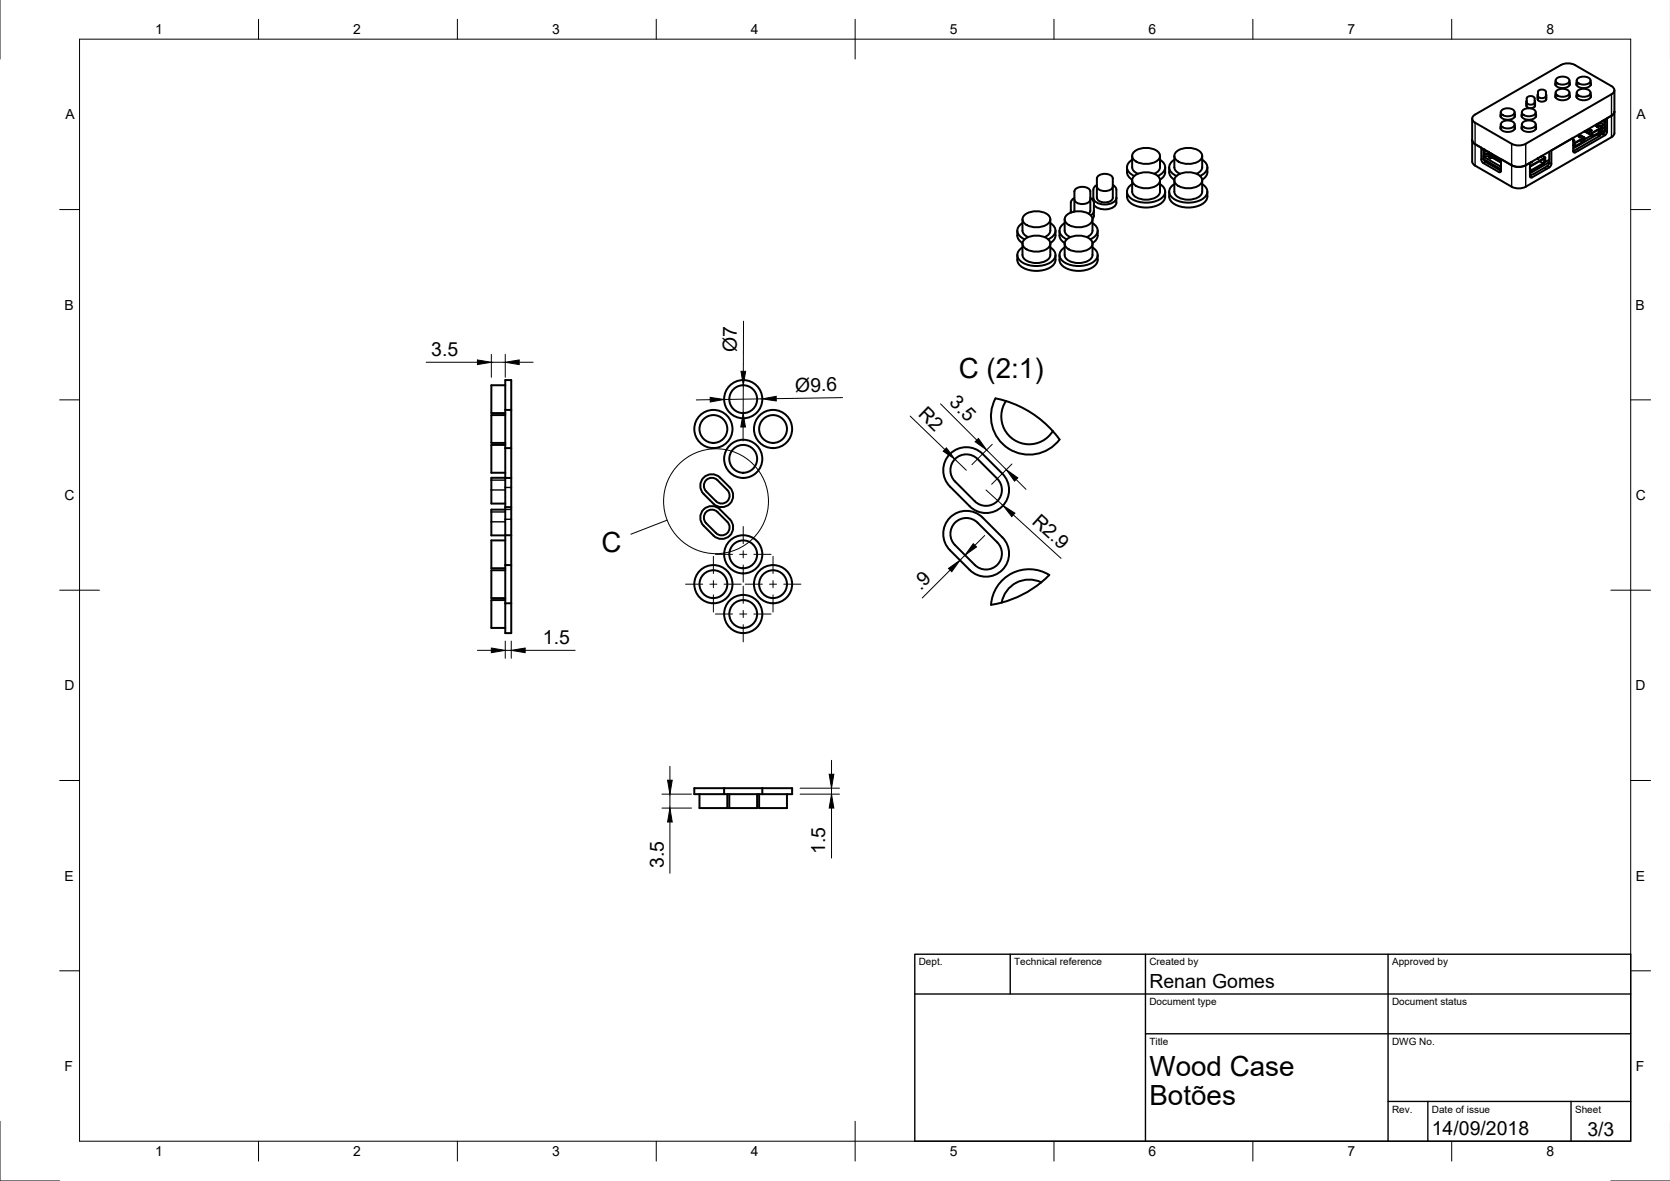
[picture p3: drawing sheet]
<svg xmlns="http://www.w3.org/2000/svg" width="420mm" height="297mm" viewBox="0 0 420 297" stroke-linecap="round" stroke-linejoin="round" font-family="sans-serif">
<!-- layer: Visible -->
<g fill="none" stroke="#000" stroke-width=".5">
<path d="M391.6 19.8a2.28 2.28 0 0 1 3.3 .3 1.51 1.51 0 0 1-2 1.2 1.34 1.34 0 0 1-1.5-1.2zM396.9 19.8a2.28 2.28 0 0 1 3.3 .3 1.51 1.51 0 0 1-2 1.2 1.34 1.34 0 0 1-1.5-1.2zM284.8 39.2v2.9a1.9 1.9 0 0 0 1.5 1.6M285.4 38.2a4.9 4.9 0 0 1 6.3 .4 1.72 1.72 0 0 1-1.5 2.3 4.7 4.7 0 0 1-5.2-1 1.32 1.32 0 0 1 .4-1.7zM291.8 39.2v2.9a1.9 1.9 0 0 1-1.4 1.6M295.5 39.2v2.9a1.9 1.9 0 0 0 1.4 1.6M296 38.2a4.9 4.9 0 0 1 6.3 .4 1.72 1.72 0 0 1-1.5 2.3 4.7 4.7 0 0 1-5.2-1 1.32 1.32 0 0 1 .4-1.7zM302.5 39.2v2.9a1.9 1.9 0 0 1-1.5 1.6M370.4 35.2l.2 .6 .5 .5 9.2 5.3M370.7 29.1l22-12.7a3.9 3.9 0 0 1 3.5 0l9.2 5.3a1.08 1.08 0 0 1 .8 1 1.08 1.08 0 0 1-.8 1l-21.5 12.5a3.9 3.9 0 0 1-3.6 0l-9.2-5.3a1.06 1.06 0 0 1-.4-1.8zM372.7 37.2v2.9l.3 .8 4.1 2.4h.3l.2-.3M373.2 37.5v2.3l.3 .8 4.1 2.4"/>
<path d="M373.2 39.4l4.4 2.5M373.2 39.2h1.4M373.2 37.5h.1M373.5 37.6l-.3 .1h.4M373.6 38.2l.4-.1a.51 .51 0 0 1 .7 .5l-.7 .3a.51 .51 0 0 1-.6-.5zM373.6 38.8h.9M374.6 39.1v.5l.4 .2M374.6 39l.4 .3M374.6 39.1l.4 .2M374.6 39v.1M375.2 39.7l-.2 .1M375.2 39.1l-.2 .2"/>
<path d="M375.2 39.1h.4M375.2 39.7h.4M375.3 38.7l-.7 .3M375.5 39.1l-.9 .5M375.6 39.1l2 1.2M375.6 39.7l2 1.1M375.6 39.7l2 1.2M377.6 31.3v1.1M377.6 28.2v1.1M377.6 28.7a1.03 1.03 0 0 0 1 1.4 1.87 1.87 0 0 0 2.6-1.1l-.1-.3M377.6 31.8a1.03 1.03 0 0 0 1 1.3 1.87 1.87 0 0 0 2.6-1.1l-.1-.2M377.8 30.9a2.28 2.28 0 0 1 3.3 .2 1.51 1.51 0 0 1-2 1.2 1.34 1.34 0 0 1-1.5-1.2z"/>
<path d="M377.8 27.8a2.28 2.28 0 0 1 3.3 .3 1.51 1.51 0 0 1-2 1.1 1.34 1.34 0 0 1-1.5-1.1zM381.1 31.3v1.1M381.1 28.2v1.1M382.9 31.3v1.1M382.9 28.2v1.1M382.9 28.7a1.03 1.03 0 0 0 1.1 1.4 1.87 1.87 0 0 0 2.5-1.1l-.1-.3M382.9 31.8a1.03 1.03 0 0 0 1.1 1.3 1.87 1.87 0 0 0 2.5-1.1l-.1-.2M383.1 30.9a2.28 2.28 0 0 1 3.3 .2 1.51 1.51 0 0 1-2 1.2 1.34 1.34 0 0 1-1.5-1.2zM383.1 27.8a2.28 2.28 0 0 1 3.3 .3 1.51 1.51 0 0 1-2 1.1 1.34 1.34 0 0 1-1.5-1.1zM384.1 25.8a1.16 1.16 0 0 0 2 0M384.1 26.8v-2.1a1.16 1.16 0 0 1 2 0v2.1M384.1 25.9l-.1 .3"/>
<path d="M384.1 25.3l-.1 1.3a1.27 1.27 0 0 0 2.2 0l-.1-1.3M386.1 25.9l.1 .3M386.4 31.3v1.1M386.4 28.2v1.1M386.9 25.2v-2.1a1.16 1.16 0 0 1 2 0v2.1M386.9 24.1a1.16 1.16 0 0 0 2 0M386.9 24.3l-.1 .2M386.9 39.8l.2 .1h-.3l.2 .1M387.6 39.4l.2 .1h-.3M388 39.2l.8 .4M388.9 23.7l.1 1.2a1.27 1.27 0 0 1-2.2 0l.1-1.2M388.9 24.3l.1 .2"/>
<path d="M389.8 38.1l-.1 3.1a1.69 1.69 0 0 1-1.1 1l-2.8 1.6-.8 .2M390.3 37.8v3.7a1.69 1.69 0 0 1-1.2 1l-3.7 2.1h-.4l-.1-.3M391.4 20.3v1.1M391.4 23.3v1.2M391.4 23.8a1.03 1.03 0 0 0 1 1.3 1.87 1.87 0 0 0 2.6-1l-.1-.3M391.4 20.7a1.03 1.03 0 0 0 1 1.4 1.87 1.87 0 0 0 2.6-1.1l-.1-.3M391.4 21.4h.1M391.4 24.4v.1M391.6 22.9a2.28 2.28 0 0 1 3.3 .3 1.51 1.51 0 0 1-2 1.1 1.34 1.34 0 0 1-1.5-1.1zM394.9 20.3v1.1M394.9 23.3v1.2M394.9 21.4h.1"/>
<path d="M394.9 24.4v.1M395.8 34.7v3.3M395.8 36.5l.5 .3M395.8 35.5h.1M395.9 35.3v.1M395.9 35.4h-.1M395.9 35.3h-.1M395.9 35.4h.1M395.9 35.3l.2 .1-.3 .1M396 36.6l-.2 .1M396.1 36l2.5-1.4v.5l-.4 .7-1.6 1a.47 .47 0 0 1-.6-.2 .47 .47 0 0 1 .1-.6zM396.1 36.1l2.4-1.4-.3 1-1.6 .9-.5-.1z"/>
<path d="M396.7 20.3v1.1M396.7 23.3v1.2M396.7 23.8a1.03 1.03 0 0 0 1.1 1.3 1.87 1.87 0 0 0 2.5-1l-.1-.3M396.7 20.7a1.03 1.03 0 0 0 1.1 1.4 1.87 1.87 0 0 0 2.5-1.1l-.1-.3M396.7 21.4h.1M396.7 24.4v.1M396.9 22.9a2.28 2.28 0 0 1 3.3 .3 1.51 1.51 0 0 1-2 1.1 1.34 1.34 0 0 1-1.5-1.1zM397.1 34.2l.2-.1 .6 .2-.4 .3zM397.2 34.3l.4 .1M397.3 34.1v.1M397.3 33.8l1.3 .8M397.4 34.4v.1"/>
<path d="M397.6 34.3v.1M397.7 34.3v.1M397.7 34.4h-.1M398.6 33l.1 .1M398.7 33.1h.1M398.7 33.1l2 1.1M399.8 32.7l.2-.1 .5 .2-.3 .2zM399.9 32.8h.5M399.9 32.7l.4 .2M400 32.6v.1M400.1 32.9v.1M400.2 20.3v1.1"/>
<path d="M400.2 23.3v1.2M400.2 21.4h.1M400.2 24.4v.1M400.3 32.8v.1M400.4 32.7v.1M400.4 32.8v.1M400.4 34l-1.8 1.1M400.6 33.5l2.4-1.3-.4 .9-1.6 1-.4-.2zM401.5 31.7l.2-.1 .6 .2-.4 .2zM401.6 31.8l.4 .1M401.7 31.6v.1M401.7 31.3l1.3 .7"/>
<path d="M401.8 33.8l.6 .4M401.8 31.9v.1M402 31.7v.2M402.1 31.5a.67 .67 0 0 1 .6-.6 .67 .67 0 0 1 .7 .5l-.3 .3h-.6M402.1 31.7v.1M402.1 31.8l-.1 .1M402.1 31.8l.1 .1M402.3 31.6h.9M402.4 34.2l-6.6 3.8M402.7 33.3l.4 .3M403 32.7l-.5 .6-1.8 .9M403 30.5l.8 .2"/>
<path d="M403.1 32.1l-.1 .6M403.1 32.1l-.1-.1-2.4 1.4-.2 .6 .3 .2M403.1 30.5l.7 .2M403.1 33.8l-.6-.4 .2 .4-.3 .4M403.1 33.6v.2M403.4 30.3l.4 .2M403.7 33.3l-.6 .3M403.7 33.3l-.6 .5M403.8 30.1l-.1 3.2M403.8 32.7l-8 4.6M403.8 32.1l-.7 .4M403.8 31.9l-.7 .2"/>
<path d="M404.3 29.7v3.4l-.3 .8-7.7 4.4h-.4l-.1-.3M406.2 22.7v10.8l-.2 .5-.6 .5-21.5 12.5a3.9 3.9 0 0 1-3.6 0l-9.2-5.3-.5-.5-.2-.6v-10.8M406.2 28.1l-.2 .5-.6 .5-21.5 12.5M255.9 58a2.68 2.68 0 0 0 1.4 3.1M257.2 55.1v2.9a1.9 1.9 0 0 0 1.5 1.6M257.2 56.1a2.04 2.04 0 0 0-1.2 1.9 2.04 2.04 0 0 0 1.3 1.9l.5 .3M257.8 54.1a4.9 4.9 0 0 1 6.3 .4 1.72 1.72 0 0 1-1.5 2.4 4.7 4.7 0 0 1-5.2-1.1 1.32 1.32 0 0 1 .4-1.7zM264.3 55.1v2.9a1.9 1.9 0 0 1-1.5 1.6M264.3 56.1a2.04 2.04 0 0 1 1.2 1.9 2.04 2.04 0 0 1-1.3 1.9l-.5 .3M265.6 58a2.67 2.67 0 0 1-1.4 3.1M266.6 58a2.68 2.68 0 0 0 1.3 3.1M267.9 55.1v2.9a1.9 1.9 0 0 0 1.4 1.6"/>
<path d="M267.9 56.1a2.04 2.04 0 0 0-1.3 1.9 2.04 2.04 0 0 0 1.3 1.9l.5 .3M268.4 54.1a4.9 4.9 0 0 1 6.3 .4 1.72 1.72 0 0 1-1.5 2.4 4.7 4.7 0 0 1-5.2-1.1 1.32 1.32 0 0 1 .4-1.7zM269.4 53l.1 .4M270.3 50.2a2.31 2.31 0 0 0 3.4 .8l.6-.8M270.3 49.8a1.48 1.48 0 0 0-.9 1.2v2.5M270.3 53.2v-5.1a2.31 2.31 0 0 1 3.4-.8l.6 .8v4.9l-.4 .7M274.3 49.8a1.48 1.48 0 0 1 .9 1.2v3.3l-.3 .8M274.9 55.1v2.9a1.9 1.9 0 0 1-1.5 1.6M274.9 56.1a2.04 2.04 0 0 1 1.3 1.9 2.04 2.04 0 0 1-1.4 1.9l-.5 .3M275.1 49.8a2.89 2.89 0 0 0 3.5 1.6 2.22 2.22 0 0 0 2.3-1.6M275.2 53l-.2 .6-.6 .6M276 46.9a2.31 2.31 0 0 0 3.4 .8l.6-.8"/>
<path d="M276 46.5a1.48 1.48 0 0 0-.9 1.2v2.8M276.2 58a2.68 2.68 0 0 1-1.3 3.1M276.2 44.3a2.74 2.74 0 0 1 3.7 .3l.1 5.2a2.31 2.31 0 0 1-3.4 .8l-.6-.8v-4.9zM280 46.5a1.48 1.48 0 0 1 .9 1.2v3.3a2.32 2.32 0 0 1-2.5 1.6l-.7 .1a3.2 3.2 0 0 1-2.5-1.2M283.5 42.1a2.68 2.68 0 0 0 1.4 3.1M283.5 48.2a3.1 3.1 0 0 0 3 3.8 6.5 6.5 0 0 0 6.3-1.5l.3-1.1v-1.2M284.8 45.3v2.9a2.68 2.68 0 0 0 2.7 2 4.2 4.2 0 0 0 4.3-1.5v-3.4M284.8 40.2a2.04 2.04 0 0 0-1.3 1.9 2.04 2.04 0 0 0 1.4 1.9l.5 .3M284.8 46.3a2.06 2.06 0 0 0-1.3 2 2.06 2.06 0 0 0 1.5 1.9 6.9 6.9 0 0 0 7.8-.9 1.98 1.98 0 0 0-1-3M285.4 44.3a4.9 4.9 0 0 1 6.3 .4 1.72 1.72 0 0 1-1.5 2.4 4.7 4.7 0 0 1-5.2-1.1 1.32 1.32 0 0 1 .4-1.7zM291.8 40.2a2.04 2.04 0 0 1 1.3 1.9 2.04 2.04 0 0 1-1.3 1.9l-.5 .3M293.1 42.1a2.67 2.67 0 0 1-1.3 3.1"/>
<path d="M294.2 42.1a2.68 2.68 0 0 0 1.3 3.1M294.2 48.2a3.1 3.1 0 0 0 2.9 3.8 6.5 6.5 0 0 0 6.3-1.5l.4-1.1v-1.2M295.5 45.3v2.9a2.68 2.68 0 0 0 2.7 2 4.2 4.2 0 0 0 4.2-1.5l.1-3.4M295.5 40.2a2.04 2.04 0 0 0-1.3 1.9 2.04 2.04 0 0 0 1.3 1.9l.5 .3M295.5 46.3a2.06 2.06 0 0 0-1.3 2 2.06 2.06 0 0 0 1.4 1.9 6.9 6.9 0 0 0 7.8-.9 1.98 1.98 0 0 0-.9-3M296 44.3a4.9 4.9 0 0 1 6.3 .4 1.72 1.72 0 0 1-1.5 2.4 4.7 4.7 0 0 1-5.2-1.1 1.32 1.32 0 0 1 .4-1.7zM302.5 40.2a2.04 2.04 0 0 1 1.3 1.9 2.04 2.04 0 0 1-1.4 1.9l-.5 .3M303.8 42.1a2.67 2.67 0 0 1-1.3 3.1M373.2 40l4.4 2.6M374 40.4l-.2 .4M374.8 40.9l-.3 .2M380.3 41.6a3.9 3.9 0 0 0 3.6 0"/>
<path d="M380.3 41.6l-2.7-1.6v3M383.9 41.6l1-.6v3.3M384.9 43.9l.2 .1-.2 .3M384.9 41.8l3.9-2.1a1.67 1.67 0 0 1-.5 1.5l-3.1 1.7M384.9 42.7l.4 .2M384.9 42.7l.3 .2M384.9 41.9l3.8-2.1v.5l-.4 .8-3 1.7-.4-.3zM385.1 44l-.2 .1M385.1 42.9l-.2 .1M385.3 40.7l.2 .1h-.3M387.3 40.6l1 .5M388.2 40.1l.5 .2"/>
<path d="M389.8 40.8l-4.9 2.8M389.8 40.2l-1.4 .8M255.9 64.1a3.1 3.1 0 0 0 3 3.8 6.5 6.5 0 0 0 6.3-1.5l.4-1v-1.3M257.2 61.3v2.8a2.68 2.68 0 0 0 2.7 2 4.2 4.2 0 0 0 4.3-1.5l.1-3.3M257.2 62.2a2.06 2.06 0 0 0-1.3 2 2.06 2.06 0 0 0 1.5 1.9 6.9 6.9 0 0 0 7.8-.9 1.98 1.98 0 0 0-.9-3M257.8 60.2a4.9 4.9 0 0 1 6.3 .4 1.72 1.72 0 0 1-1.5 2.4 4.7 4.7 0 0 1-5.2-1.1 1.32 1.32 0 0 1 .4-1.7zM266.6 64.1a3.1 3.1 0 0 0 2.9 3.8 6.5 6.5 0 0 0 6.3-1.5l.4-1v-1.3M267.9 61.3v2.8a2.68 2.68 0 0 0 2.7 2 4.2 4.2 0 0 0 4.2-1.5l.1-3.3M267.9 62.2a2.06 2.06 0 0 0-1.3 2 2.06 2.06 0 0 0 1.4 1.9 6.9 6.9 0 0 0 7.8-.9 1.98 1.98 0 0 0-.9-3M268.4 60.2a4.9 4.9 0 0 1 6.3 .4 1.72 1.72 0 0 1-1.5 2.4 4.7 4.7 0 0 1-5.2-1.1 1.32 1.32 0 0 1 .4-1.7zM127.1 96.9h-3.5v7h3.5M127.1 104.4h-3.5v7h3.5"/>
<path d="M127.1 103.1v9.6M127.1 112.7v14.9M127.1 103.1v-7.5h1.5v7.5M127.1 111.9h-3.5v7h3.5M127.1 112.7h1.5M127.1 103.1h1.5M128.6 103.1v9.6M128.6 112.7v7.5M239 114.2a5.8 5.8 0 0 1 8.2 0l5 4.9a5.8 5.8 0 0 1 0 8.2 5.8 5.8 0 0 1-8.2 0l-5-4.9a5.8 5.8 0 0 1 0-8.2zM240.3 115.4a4 4 0 0 1 5.6 0l5 5a4 4 0 0 1 0 5.7 4 4 0 0 1-5.7 0l-4.9-5a4 4 0 0 1 0-5.7zM253.1 100.9l-2.6-.7a9.6 9.6 0 0 0 3.2 12.6 9.6 9.6 0 0 0 12.9-2.3l-1.7-2.1M253.1 100.9a7 7 0 0 0 2 9.7 7 7 0 0 0 9.8-2.2"/>
<path d="M253.1 100.9a26.4 26.4 0 0 1 11.8 7.5M127.1 128.2h-3.5v6.5h3.5M127.1 127.6v7M127.1 135.9h-3.5v7h3.5M127.1 134.6v7.5M127.1 134.6h1.5M127.1 127.6h1.5M128.6 127.6v7M128.6 134.6v7.5M128.6 120.2h-5v6.5h3.5M128.6 120.2v7.4M177 120.1a2.9 2.9 0 0 1 4.1 0l2.5 2.5a2.9 2.9 0 0 1 0 4.1 2.9 2.9 0 0 1-4.1 0l-2.5-2.5a2.9 2.9 0 0 1 0-4.1z"/>
<path d="M177 128.1a2.9 2.9 0 0 1 4.1 0l2.5 2.5a2.9 2.9 0 0 1 0 4.1 2.9 2.9 0 0 1-4.1 0l-2.5-2.5a2.9 2.9 0 0 1 0-4.1zM177.7 120.8a2 2 0 0 1 2.8 0l2.5 2.4a2 2 0 0 1 0 2.9 2 2 0 0 1-2.9 0l-2.4-2.5a2 2 0 0 1 0-2.8zM177.7 128.8a2 2 0 0 1 2.8 0l2.5 2.4a2 2 0 0 1 0 2.9 2 2 0 0 1-2.9 0l-2.4-2.5a2 2 0 0 1 0-2.8zM239 130.2a5.8 5.8 0 0 1 8.2 0l5 4.9a5.8 5.8 0 0 1 0 8.2 5.8 5.8 0 0 1-8.2 0l-5-4.9a5.8 5.8 0 0 1 0-8.2zM240.3 131.5a4 4 0 0 1 5.6 0l5 4.9a4 4 0 0 1 0 5.7 4 4 0 0 1-5.7 0l-4.9-5a4 4 0 0 1 0-5.6zM127.1 143.4h-3.5v7h3.5M127.1 142.1v9.6M127.1 150.9h-3.5v7h3.5M127.1 151.7v7.5h1.5v-7.5M127.1 151.7h1.5M127.1 142.1h1.5M128.6 142.1v9.6"/>
<path d="M262 146.5l2-1.9a9.6 9.6 0 0 0-14.7 7.5l2.7-.5M262 146.5a26.4 26.4 0 0 1-10 5.1M262 146.5a7 7 0 0 0-10 5.1M176 199.7v3.5h7M182.2 199.7h9.6M182.2 198.2h9.6M182.2 198.2h-7.5v1.5h7.5M182.2 198.2v1.5M183 199.7v3.5M183.5 199.7v3.5M190.5 199.7v3.5h-7.5M191 199.7v3.5h7v-3.5"/>
<path d="M191.8 198.2h7.5v1.5h-7.5M191.8 198.2v1.5"/>
<circle cx="179.5" cy="107.9" r="4.8"/>
<circle cx="179.5" cy="107.9" r="3.5"/>
<circle cx="187" cy="115.4" r="4.8"/>
<circle cx="187" cy="100.4" r="4.8"/>
<circle cx="187" cy="100.4" r="3.5"/>
<circle cx="187" cy="115.4" r="3.5"/>
<circle cx="194.5" cy="107.9" r="4.8"/>
<circle cx="194.5" cy="107.9" r="3.5"/>
<circle cx="187" cy="139.4" r="4.8"/>
<circle cx="187" cy="139.4" r="3.5"/>
<circle cx="179.5" cy="146.9" r="4.8"/>
<circle cx="179.5" cy="146.9" r="3.5"/>
<circle cx="187" cy="154.4" r="4.8"/>
<circle cx="187" cy="154.4" r="3.5"/>
<circle cx="194.5" cy="146.9" r="4.8"/>
<circle cx="194.5" cy="146.9" r="3.5"/>
</g>
<!-- layer: Visible Narrow -->
<g fill="none" stroke="#000" stroke-width=".35">
<path d="M371.1 30.9v10.8M373.2 39.8l-.5 .3M375.2 39.1h.1M375.2 39.7h.1M375.3 38.7l-.7 .3M375.6 39.1h.1M375.6 39.7h.1M380.3 36.2v10.8M383.9 36.2v10.8M388 39.2l.7 .4M395.8 38l.5 .3M395.8 35.8l.3 .2"/>
<path d="M395.8 36.1l.2 .1M395.8 36.3l.2 .1M395.8 36.5l.5 .3M396.1 36.4l.5 .2M396.6 37.6l.5 .3M397.2 33.8l1.3 .8M397.4 35.4l.7 .4M397.6 34.4h.1M397.6 35.2l.7 .4M398.1 35l.4 .2M398.3 34.8l.3 .2M398.5 34.7h.1"/>
<path d="M398.7 33l1.8 1.1M398.7 33.1l2 1.1M398.8 32.9l1.6 1M399 32.8l1.4 .9M399.3 32.7l1.3 .7M400.5 33.8l.5 .3M401.7 31.3l1.3 .7M401.8 32.8l.7 .4M402.1 31.9h.1M402.1 32.7l.6 .3M402.4 33.5v.7M402.5 32.4l.4 .2"/>
<path d="M402.8 32.3l.2 .1M403 32.2h.1M403.3 33.7l.5 .3M403.8 32.8l.5 .3M405.4 23.7v10.8M373.7 40.7l-.5 .3M374.1 40.5v.4M377.6 43l-.5 .3M384.9 44.3l.5 .3M384.9 42.7l.3 .2M388.6 42.2l.5 .3M389.3 41.8l.5 .3"/>
<path d="M389.8 40.9l.5 .3M123.6 128.8h3.5M123.6 131.2h3.5M123.6 120.8h3.5M123.6 123.2h3.5M127.1 130.6h1.5M127.1 128.1h1.5M127.1 122.6h1.5"/>
</g>
<!-- layer: Border -->
<g fill="none" stroke="#000" stroke-width=".25">
<path d="M0 -.1v15M20 9.9h390.3v277.1h-390.3zM65 4.8v5.1M115.1 4.8v5.1M165.1 4.8v5.1M215.1 4.8v10.1M265.2 4.8v5.1M315.2 4.8v5.1M365.2 4.8v5.1M15 52.7h5M410.3 52.7h5M15 100.6h5"/>
<path d="M410.3 100.6h5M15 148.4h10M405.3 148.4h10M15 196.3h5M410.3 196.3h5M15 244.2h5M410.3 244.2h5M0 282v15h15M65 287v5M115.1 287v5M165.1 287v5M215.1 282v10"/>
<path d="M265.2 287v5M315.2 287v5M365.2 287v5M405.3 297h14.9"/>
</g>
<!-- layer: Dimensions -->
<g fill="none" stroke="#000" stroke-width=".25">
<path d="M107.2 91.1h12.9M123.6 89.1v5.8M123.6 91.1h3.5M127.1 89.1v5.8M130.6 91.1h3.5M187 96.9v7M187.1 80.8l-.1 12.6M178.7 100.5l-3.5 .1M187 107.4l-.1 3.5M191.8 100.3l-9.6 .2M212 100l-16.7 .3M229 104.7l8.7 8.4"/>
<path d="M236.6 101.6l9.1 9.1M240.2 115.5l2.9 2.8M248.2 113.2l5 4.9M249.6 111.8l-5.1 5.1M254.6 116.7l-5.1 5.1M242.8 139.6l-1.3 1.3M247.8 134.7l-2.5 2.5M248.1 123.2l4.3 3.9M254.9 129.5l12 10.9M255.7 120.6l2.4 2.5M239 143.4l-7 7M120.1 163.6h3.5"/>
<path d="M127.1 161.2v4.4M127.1 163.6h1.5M128.6 161.2v4.4M132.1 163.6h12.6M166.5 199.7h7.5M168.5 192.7v3.5M168.5 199.7v3.5M201.3 198.2h9.9M201.3 199.7h9.9M209.2 191.2v3.5M209.2 198.2v1.5M166.5 203.2h7.5"/>
<path d="M168.5 206.7v12.9M209.2 203.2v12.6"/>
</g>
<g fill="#000" stroke="#000" stroke-width=".25">
<path d="M120.1 90.5l3.5 .6-3.5 .6zM127.1 91.1l3.5-.6v1.2zM178.7 99.9l3.5 .6-3.5 .6zM186.4 93.4h1.2l-.6 3.5zM191.8 100.3l3.5-.6v1.2zM187 103.9l.5 3.5h-1.1zM238.1 112.6l2.1 2.9-2.9-2zM245.3 111.1l.9-.8 2 2.9zM244.9 136.7l.8 .9-2.9 2zM252.4 127.1l2.9 2-.7 .8zM253.2 118.1l2.9 2.1-.9 .8zM238.6 143l2.9-2.1-2 2.9z"/>
<path d="M123.6 163l3.5 .6-3.5 .6zM128.6 163.6l3.5-.6v1.2zM168 196.2h1.1l-.6 3.5zM208.6 194.7h1.2l-.6 3.5zM168.5 203.2l.6 3.5h-1.1zM209.2 199.7l.6 3.5h-1.2z"/>
</g>
<!-- layer: Annotations -->
<g fill="none" stroke="#000" stroke-width=".25">
<path d="M167.8 130.8l-9.1 3.6"/>
<circle cx="180.1" cy="126.1" r="13.2"/>
</g>
<!-- layer: Center Lines -->
<g fill="none" stroke="#000" stroke-width=".25">
<path d="M179.5 139.9v4.3M180 139.4h4.3M186.1 139.4h1.8M187 132.4v4.3M187 138.5v1.8M189.7 139.4h4.3M194.5 139.9v4.3M172.5 146.9h4.3M178.6 146.9h1.8M179.5 146v1.8M179.5 149.6v4.3M180 154.4h4.3"/>
<path d="M182.2 146.9h4.3M186.1 154.4h1.8M187 142.1v4.3M187 147.4v4.4M187 153.5v1.8M187 157.1v4.3M187.5 146.9h4.3M189.7 154.4h4.3M193.6 146.9h1.8M194.5 146v1.8M194.5 149.6v4.3M197.2 146.9h4.3"/>
</g>
<!-- layer: TitleBlock -->
<path d="M230.2 240h180.1v47h-180.1zM230.2 250h180.1M254.2 240v10M288.2 240v47M349.2 240v47M288.2 260h122.1M349.2 277h61.1M359.2 277v10M395.3 277v10" fill="none" stroke="#000" stroke-width=".35"/>
<g font-size="7">
<text x="241.2" y="95.1">C (2:1)</text>
<text x="151.4" y="138.7">C</text>
<text x="289.2" y="270.5">Wood Case</text>
<text x="289.2" y="278">Botões</text>
</g>
<g font-size="4.9">
<text x="108.5" y="89.6">3.5</text>
<text x="185.4" y="88.6" transform="rotate(-90 185.4 88.6)">Ø7</text>
<text x="200.1" y="98.6" transform="rotate(-1 200.1 98.6)">Ø9.6</text>
<text x="238.6" y="101.4" transform="rotate(45 238.6 101.4)">3.5</text>
<text x="230.8" y="104.4" transform="rotate(44 230.8 104.4)">R2</text>
<text x="259.4" y="131.5" transform="rotate(42 259.4 131.5)">R2.9</text>
<text x="231.7" y="148.5" transform="rotate(-45 231.7 148.5)">.9</text>
<text x="136.6" y="162">1.5</text>
<text x="207.6" y="214.9" transform="rotate(-90 207.6 214.9)">1.5</text>
<text x="167" y="218.4" transform="rotate(-90 167 218.4)">3.5</text>
<text x="289.2" y="248.5">Renan Gomes</text>
<text x="360.2" y="285.5">14/09/2018</text>
<text x="399.4" y="285.7">3/3</text>
</g>
<g font-size="3.5">
<text x="39" y="8.6">1</text>
<text x="88.9" y="8.6">2</text>
<text x="138.9" y="8.6">3</text>
<text x="188.9" y="8.6">4</text>
<text x="239" y="8.6">5</text>
<text x="288.9" y="8.6">6</text>
<text x="339" y="8.6">7</text>
<text x="389.1" y="8.6">8</text>
<text x="16.4" y="30">A</text>
<text x="411.7" y="30">A</text>
<text x="16.2" y="77.9">B</text>
<text x="411.5" y="77.9">B</text>
<text x="16.3" y="125.8">C</text>
<text x="411.5" y="125.8">C</text>
<text x="16.2" y="173.6">D</text>
<text x="411.5" y="173.6">D</text>
<text x="16.3" y="221.5">E</text>
<text x="411.5" y="221.5">E</text>
<text x="16.3" y="269.4">F</text>
<text x="411.5" y="269.4">F</text>
<text x="39" y="290.8">1</text>
<text x="88.9" y="290.8">2</text>
<text x="138.9" y="290.8">3</text>
<text x="188.9" y="290.8">4</text>
<text x="239" y="290.8">5</text>
<text x="288.9" y="290.8">6</text>
<text x="339" y="290.8">7</text>
<text x="389.1" y="290.8">8</text>
</g>
<g font-size="2.5">
<text x="231.2" y="242.8">Dept.</text>
<text x="255.2" y="242.8">Technical reference</text>
<text x="289.2" y="242.8">Created by</text>
<text x="350.2" y="242.8">Approved by</text>
<text x="289.2" y="252.8">Document type</text>
<text x="350.2" y="252.8">Document status</text>
<text x="289.2" y="262.8">Title</text>
<text x="350.2" y="262.8">DWG No.</text>
<text x="350.2" y="279.8">Rev.</text>
<text x="360.2" y="279.8">Date of issue</text>
<text x="396.3" y="279.8">Sheet</text>
</g>
</svg>
